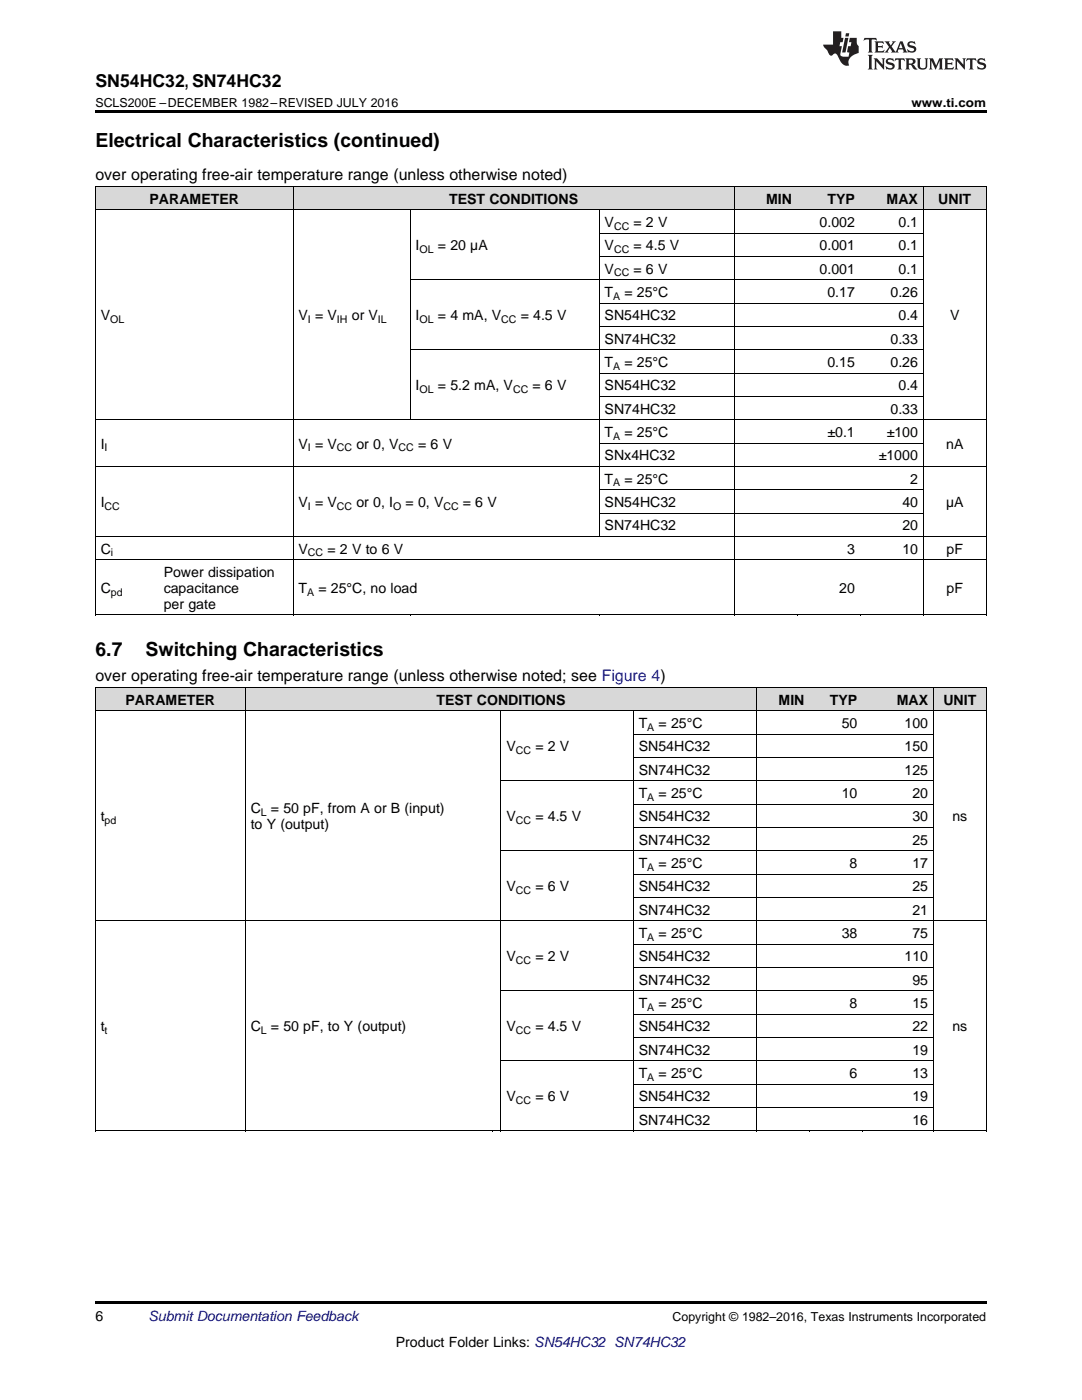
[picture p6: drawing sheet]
<svg xmlns="http://www.w3.org/2000/svg" width="216mm" height="279mm" viewBox="0 0 216 279" stroke-linecap="round" stroke-linejoin="round" font-family="sans-serif">
<g fill="#d8d8d8">
<path d="M19 137.3h10.6v4.6h-10.6z"/>
<path d="M29.6 137.3h19.4v4.6h-19.4z"/>
<path d="M49 137.3h49.2v4.6h-49.2z"/>
<path d="M98.2 137.3h1.8v4.6h-1.8z"/>
<path d="M100 137.3h26.4v4.6h-26.4z"/>
<path d="M126.4 137.3h24.7v4.6h-24.7z"/>
<path d="M151.1 137.3h10.5v4.6h-10.5z"/>
<path d="M161.6 137.3h10.6v4.6h-10.6z"/>
<path d="M172.2 137.3h14.1v4.6h-14.1z"/>
<path d="M186.3 137.3h10.5v4.6h-10.5z"/>
<path d="M19 37.3h12.6v4.6h-12.6z"/>
<path d="M31.6 37.3h26.9v4.6h-26.9z"/>
<path d="M58.5 37.3h23.4v4.6h-23.4z"/>
<path d="M81.9 37.3h37.7v4.6h-37.7z"/>
<path d="M119.6 37.3h26.9v4.6h-26.9z"/>
<path d="M146.5 37.3h12.6v4.6h-12.6z"/>
<path d="M159.1 37.3h12.6v4.6h-12.6z"/>
<path d="M171.7 37.3h12.6v4.6h-12.6z"/>
<path d="M184.3 37.3h12.5v4.6h-12.5z"/>
</g>
<g fill="#000">
<path d="M19 22h177.8v.5h-177.8zM19 122.7l.2 .1zM58.4 122.7l.1 .1zM81.8 122.7l.1 .1zM119.5 122.7l.1 .1zM146.4 122.7l.1 .1zM159 122.7l.1 .1zM171.6 122.7l.1 .1zM184.1 122.7l.2 .1zM196.7 122.7l.1 .1zM19 225.7h.2zM48.9 225.7h.1z"/>
<path d="M98.1 225.7h.1zM99.9 225.7h.1zM126.3 225.7h.1zM151 225.7h.1zM161.5 225.7h.1zM172.1 225.7h.1zM186.2 225.7h.1zM196.7 225.7h.1zM19 259.7h177.8v.5h-177.8z"/>
</g>
<g fill="none" stroke="#000" stroke-width=".2">
<path d="M19 37.2h177.8M19.1 37.2v85.6M58.5 37.2v85.6M146.5 37.2v85.6M184.2 37.2v85.6M196.8 37.2v85.6M19 41.9h177.8M81.8 41.9v41.9M81.9 55.8h102.4M119.5 41.9v65.2M119.6 51.2h64.7M119.6 46.5h64.7"/>
<path d="M81.9 69.8h102.4M119.6 79.1h64.7M119.6 74.5h64.7M119.6 65.1h64.7M119.6 60.5h64.7M19 93.1h177.8M19 83.8h177.8M119.6 97.7h64.7M119.6 88.4h64.7M19 111.7h177.8M19 107.1h177.8M119.6 102.4h64.7"/>
<path d="M19 137.2h177.8M19 122.7h177.8M19.1 137.2v88.5M48.9 137.2v88.5M151 137.2v88.5M186.2 137.2v88.5M196.8 137.2v88.5M19 141.9h177.8M100 141.9v83.8M100 155.8h86.3M126.3 141.9v83.8M126.4 151.2h59.9"/>
<path d="M126.4 146.5h59.9M100 169.8h86.3M126.4 179.1h59.9M126.4 174.5h59.9M126.4 165.2h59.9M126.4 160.5h59.9M19 183.8h177.8M100 197.7h86.3M126.4 193.1h59.9M126.4 188.4h59.9M100 211.7h86.3M126.4 216.4h59.9"/>
<path d="M126.4 207.1h59.9M126.4 202.4h59.9M19 225.7h177.8M126.4 221h59.9"/>
</g>
<g fill="#231f20">
<path d="M172.5 7.6l-.1 .5 .4-.2h.6v.1v2.1l-.2 .4h.9l-.2-.4v-2.1l.1-.1h.5l.5 .2-.2-.5zM174.5 8.3l.2 .3v1.5l-.2 .4h1.8l.2-.6a1.04 1.04 0 0 1-1.3 .2v-.7h.6l.3 .2v-.6l-.3 .2h-.6v-.6l.8-.1 .4 .3-.2-.5zM176.5 8.3l.9 1.1-.9 1.1h.8l-.2-.2 .4-.7 .5 .7-.2 .2h1.5l-.2-.2 .2-.4h.9l.1 .4-.2 .2h1l-.3-.3-.7-1.9h-.5l-.9 2-.8-1 .9-1h-.8l.1 .3-.4 .5-.3-.6 .1-.2zM179.7 8.6l.4 1h-.7zM181.3 8.4a.63 .63 0 0 0-.2 .7 .63 .63 0 0 0 .6 .4l.6 .2 .1 .2a.75 .75 0 0 1-.7 .4 .75 .75 0 0 1-.6-.5l.1 .7 .1-.1a1.11 1.11 0 0 0 1.5-.6 1.13 1.13 0 0 0-1.2-.8l-.1-.4a1.04 1.04 0 0 1 1.2 .2l-.2-.5-.2 .1-.4-.2zM173.2 10.9l.2 .4v2.2l-.2 .4h1l-.3-.4v-2.2l.3-.4zM174.3 11.6l.3 .4v1.5l-.3 .4h.8l-.2-.4v-1.3l1.5 1.7v-1.9l.2-.4h-.7l.2 .4v.9l-1.1-1.3zM177 11.8a.62 .62 0 0 0-.2 .7 .62 .62 0 0 0 .6 .4l.6 .1 .1 .3a.76 .76 0 0 1-.7 .3 .76 .76 0 0 1-.7-.4l.2 .7 .1-.1a1.11 1.11 0 0 0 1.5-.6 1.13 1.13 0 0 0-1.2-.8l-.1-.4a1.04 1.04 0 0 1 1.2 .2l-.2-.6-.2 .1-.5-.1zM178.7 11.6l-.2 .6a.61 .61 0 0 1 .8-.3v1.6l-.2 .4h.9l-.2-.4v-1.6a.63 .63 0 0 1 .7 .3l-.1-.6zM180.6 11.6l.3 .4v1.5l-.3 .4h1l-.2-.2-.1-.8 .6 .2a.76 .76 0 0 0 1.2 .7l-1-1a.58 .58 0 0 0 .6-.5 .58 .58 0 0 0-.5-.6zM181.4 11.9h.1a.45 .45 0 0 1 .5 .1 .45 .45 0 0 1 .1 .5l-.8 .2zM182.9 11.6l.2 .2a2.17 2.17 0 0 0 .3 1.9 .99 .99 0 0 0 1.6-.6v-1.1l.2-.4h-.7l.2 .2a1.92 1.92 0 0 1-.2 1.8 .6 .6 0 0 1-.9-.5v-1.1l.2-.4zM185.4 11.6l.2 .4v1.5l-.2 .4h.7l-.2-.4v-1.4l.8 1.8 .8-1.8v1.4l-.2 .4h.9l-.2-.4v-1.5l.2-.4h-.8l-.6 1.5-.6-1.5zM188.4 11.6l.2 .4v1.5l-.2 .4h1.8l.1-.6a1.04 1.04 0 0 1-1.2 .1v-.6h.5l.4 .2v-.6l-.4 .2h-.5v-.7h.8l.3 .3-.1-.6zM190.5 11.6l.2 .4v1.5l-.2 .4h.7l-.2-.4v-1.3l1.5 1.7v-1.9l.2-.4h-.7l.2 .4v.9l-1.1-1.3zM192.9 11.6l-.1 .6a.61 .61 0 0 1 .7-.3l.1 1.6-.3 .4h1l-.3-.4 .1-1.6a.63 .63 0 0 1 .7 .3l-.1-.6zM195.2 11.8a.62 .62 0 0 0-.2 .7 .62 .62 0 0 0 .6 .4l.6 .1 .1 .3a.76 .76 0 0 1-.7 .3 .76 .76 0 0 1-.6-.4l.1 .7 .1-.1a1.11 1.11 0 0 0 1.6-.6 1.13 1.13 0 0 0-1.3-.8l-.1-.4a1.04 1.04 0 0 1 1.2 .2l-.1-.6-.2 .1-.5-.1z"/>
<path d="M166.2 6.3v2.6h-1.9v.4l.8 .9a.91 .91 0 0 0 1 .8 .56 .56 0 0 1 .5-.3 .56 .56 0 0 1 .5 .3l.4 .8a1.53 1.53 0 0 0 1.9 1.2 1.54 1.54 0 0 1 1-2.1l.9-.3v-1.4a1.52 1.52 0 0 1-.4-1.6h-1.3l-.2 .8h.5l-.2 .8h-.5l-.1 1v.2l.4 .1-.2 .8a1.93 1.93 0 0 1-1.6-.3l.3-1.8h-.5l.2-.8h.4l.2-.8h-.4v-1.3zM168.6 7.6l-.6 2.9h.7l.6-2.9zM168.8 6.6l-.1 .7h.6l.2-.7z"/>
</g>
<g font-size="3.9">
<text x="19" y="29.3">Electrical Characteristics (continued)</text>
<text x="19" y="130.8">6.7</text>
<text x="29.1" y="130.8">Switching Characteristics</text>
</g>
<text font-size="3.5" x="19" y="17.3">SN54HC32, SN74HC32</text>
<g font-size="3.2">
<text x="19" y="36">over operating free-air temperature range (unless otherwise noted)</text>
<text x="19" y="136">over operating free-air temperature range (unless otherwise noted; see Figure 4)</text>
</g>
<g font-size="2.8">
<text x="29.8" y="40.6">PARAMETER</text>
<text x="89.6" y="40.6">TEST CONDITIONS</text>
<text x="152.9" y="40.6">MIN</text>
<text x="165.1" y="40.6">TYP</text>
<text x="176.9" y="40.6">MAX</text>
<text x="187.2" y="40.6">UNIT</text>
<text x="120.6" y="45.3">V</text>
<text x="126.4" y="45.3">= 2 V</text>
<text x="163.5" y="45.3">0.002</text>
<text x="179.3" y="45.3">0.1</text>
<text x="82.9" y="50">I</text>
<text x="87.4" y="50">= 20 µA</text>
<text x="120.6" y="50">V</text>
<text x="126.4" y="50">= 4.5 V</text>
<text x="163.5" y="50">0.001</text>
<text x="179.3" y="50">0.1</text>
<text x="120.6" y="54.6">V</text>
<text x="120.6" y="59.3">T</text>
<text x="124.6" y="59.3">= 25°C</text>
<text x="126.4" y="54.6">= 6 V</text>
<text x="163.5" y="54.6">0.001</text>
<text x="165.1" y="59.3">0.17</text>
<text x="177.7" y="59.3">0.26</text>
<text x="179.3" y="54.6">0.1</text>
<text x="20.1" y="63.9">V</text>
<text x="59.6" y="63.9">V = V</text>
<text x="70.2" y="63.9">or V</text>
<text x="82.9" y="63.9">I</text>
<text x="87.4" y="63.9">= 4 mA, V</text>
<text x="103.9" y="63.9">= 4.5 V</text>
<text x="120.6" y="63.9">SN54HC32</text>
<text x="179.3" y="63.9">0.4</text>
<text x="189.6" y="63.9">V</text>
<text x="120.6" y="68.6">SN74HC32</text>
<text x="177.7" y="68.6">0.33</text>
<text x="82.9" y="77.9">I</text>
<text x="87.4" y="77.9">= 5.2 mA, V</text>
<text x="106.3" y="77.9">= 6 V</text>
<text x="120.6" y="73.2">T</text>
<text x="120.6" y="77.9">SN54HC32</text>
<text x="124.6" y="73.2">= 25°C</text>
<text x="165.1" y="73.2">0.15</text>
<text x="177.7" y="73.2">0.26</text>
<text x="179.3" y="77.9">0.4</text>
<text x="120.6" y="82.5">SN74HC32</text>
<text x="177.7" y="82.5">0.33</text>
<text x="20.1" y="89.5">I</text>
<text x="59.6" y="89.5">V = V</text>
<text x="71.1" y="89.5">or 0, V</text>
<text x="83.4" y="89.5">= 6 V</text>
<text x="120.6" y="87.2">T</text>
<text x="124.6" y="87.2">= 25°C</text>
<text x="165.1" y="87.2">±0.1</text>
<text x="177" y="87.2">±100</text>
<text x="188.8" y="89.5">nA</text>
<text x="120.6" y="91.9">SNx4HC32</text>
<text x="175.4" y="91.9">±1000</text>
<text x="20.1" y="101.2">I</text>
<text x="59.6" y="101.2">V = V</text>
<text x="71.1" y="101.2">or 0, I</text>
<text x="80.9" y="101.2">= 0, V</text>
<text x="92.4" y="101.2">= 6 V</text>
<text x="120.6" y="96.5">T</text>
<text x="120.6" y="101.2">SN54HC32</text>
<text x="124.6" y="96.5">= 25°C</text>
<text x="180.1" y="101.2">40</text>
<text x="181.6" y="96.5">2</text>
<text x="188.8" y="101.2">µA</text>
<text x="120.6" y="105.8">SN74HC32</text>
<text x="180.1" y="105.8">20</text>
<text x="20.1" y="110.5">C</text>
<text x="59.6" y="110.5">V</text>
<text x="65.3" y="110.5">= 2 V to 6 V</text>
<text x="169" y="110.5">3</text>
<text x="180.1" y="110.5">10</text>
<text x="188.9" y="110.5">pF</text>
<text x="20.1" y="118.3">C</text>
<text x="32.7" y="115.1">Power dissipation</text>
<text x="32.7" y="118.3">capacitance</text>
<text x="59.6" y="118.3">T</text>
<text x="63.5" y="118.3">= 25°C, no load</text>
<text x="167.5" y="118.3">20</text>
<text x="188.9" y="118.3">pF</text>
<text x="32.7" y="121.5">per gate</text>
<text x="25" y="140.7">PARAMETER</text>
<text x="87.1" y="140.7">TEST CONDITIONS</text>
<text x="155.4" y="140.7">MIN</text>
<text x="165.6" y="140.7">TYP</text>
<text x="178.9" y="140.7">MAX</text>
<text x="188.2" y="140.7">UNIT</text>
<text x="101.1" y="150">V</text>
<text x="106.8" y="150">= 2 V</text>
<text x="127.5" y="145.3">T</text>
<text x="127.5" y="150">SN54HC32</text>
<text x="131.4" y="145.3">= 25°C</text>
<text x="168" y="145.3">50</text>
<text x="180.5" y="145.3">100</text>
<text x="180.5" y="150">150</text>
<text x="127.5" y="154.6">SN74HC32</text>
<text x="180.5" y="154.6">125</text>
<text x="127.5" y="159.3">T</text>
<text x="131.4" y="159.3">= 25°C</text>
<text x="168" y="159.3">10</text>
<text x="182.1" y="159.3">20</text>
<text x="20.1" y="163.9">t</text>
<text x="50" y="162.3">C</text>
<text x="50" y="165.5">to Y (output)</text>
<text x="54" y="162.3">= 50 pF, from A or B (input)</text>
<text x="101.1" y="163.9">V</text>
<text x="106.8" y="163.9">= 4.5 V</text>
<text x="127.5" y="163.9">SN54HC32</text>
<text x="182.1" y="163.9">30</text>
<text x="190" y="163.9">ns</text>
<text x="127.5" y="168.6">SN74HC32</text>
<text x="127.5" y="173.2">T</text>
<text x="131.4" y="173.2">= 25°C</text>
<text x="169.5" y="173.2">8</text>
<text x="182.1" y="168.6">25</text>
<text x="182.1" y="173.2">17</text>
<text x="101.1" y="177.9">V</text>
<text x="106.8" y="177.9">= 6 V</text>
<text x="127.5" y="177.9">SN54HC32</text>
<text x="182.1" y="177.9">25</text>
<text x="127.5" y="182.6">SN74HC32</text>
<text x="182.1" y="182.6">21</text>
<text x="101.1" y="191.9">V</text>
<text x="106.8" y="191.9">= 2 V</text>
<text x="127.5" y="187.2">T</text>
<text x="127.5" y="191.9">SN54HC32</text>
<text x="131.4" y="187.2">= 25°C</text>
<text x="168" y="187.2">38</text>
<text x="180.5" y="191.9">110</text>
<text x="182.1" y="187.2">75</text>
<text x="127.5" y="196.5">SN74HC32</text>
<text x="182.1" y="196.5">95</text>
<text x="127.5" y="201.2">T</text>
<text x="131.4" y="201.2">= 25°C</text>
<text x="169.5" y="201.2">8</text>
<text x="182.1" y="201.2">15</text>
<text x="20.1" y="205.8">t</text>
<text x="50" y="205.8">C</text>
<text x="54" y="205.8">= 50 pF, to Y (output)</text>
<text x="101.1" y="205.8">V</text>
<text x="106.8" y="205.8">= 4.5 V</text>
<text x="127.5" y="205.8">SN54HC32</text>
<text x="182.1" y="205.8">22</text>
<text x="190" y="205.8">ns</text>
<text x="127.5" y="210.5">SN74HC32</text>
<text x="127.5" y="215.2">T</text>
<text x="131.4" y="215.2">= 25°C</text>
<text x="169.5" y="215.2">6</text>
<text x="182.1" y="210.5">19</text>
<text x="182.1" y="215.2">13</text>
<text x="101.1" y="219.8">V</text>
<text x="106.8" y="219.8">= 6 V</text>
<text x="127.5" y="219.8">SN54HC32</text>
<text x="182.1" y="219.8">19</text>
<text x="127.5" y="224.5">SN74HC32</text>
<text x="182.1" y="224.5">16</text>
<text x="19" y="263.6">6</text>
<text x="79" y="268.9">Product Folder Links: SN54HC32 SN74HC32</text>
</g>
<text font-size="2.8" fill="#0000c8" x="29.6" y="263.6">Submit Documentation Feedback</text>
<g font-size="2.5">
<text x="19" y="21.4">SCLS200E –DECEMBER 1982–REVISED JULY 2016</text>
<text x="181.9" y="21.4">www.ti.com</text>
<text x="134.2" y="263.6">Copyright © 1982–2016, Texas Instruments Incorporated</text>
</g>
<g font-size="2.1">
<text x="122.5" y="45.9">CC</text>
<text x="83.7" y="50.5">OL</text>
<text x="122.5" y="50.5">CC</text>
<text x="122.3" y="59.8">A</text>
<text x="122.5" y="55.2">CC</text>
<text x="22" y="64.5">OL</text>
<text x="61.5" y="64.5">I</text>
<text x="67.2" y="64.5">IH</text>
<text x="75.4" y="64.5">IL</text>
<text x="83.7" y="64.5">OL</text>
<text x="100" y="64.5">CC</text>
<text x="122.3" y="73.8">A</text>
<text x="83.7" y="78.5">OL</text>
<text x="102.4" y="78.5">CC</text>
<text x="122.3" y="87.8">A</text>
<text x="20.9" y="90.1">I</text>
<text x="61.5" y="90.1">I</text>
<text x="67.2" y="90.1">CC</text>
<text x="79.5" y="90.1">CC</text>
<text x="20.9" y="101.7">CC</text>
<text x="61.5" y="101.7">I</text>
<text x="67.2" y="101.7">CC</text>
<text x="78.5" y="101.7">O</text>
<text x="88.5" y="101.7">CC</text>
<text x="122.3" y="97.1">A</text>
<text x="22.1" y="111.1">i</text>
<text x="61.5" y="111.1">CC</text>
<text x="22.1" y="118.9">pd</text>
<text x="61.3" y="118.9">A</text>
<text x="129.2" y="145.9">A</text>
<text x="102.9" y="150.5">CC</text>
<text x="129.2" y="159.8">A</text>
<text x="20.9" y="164.5">pd</text>
<text x="52" y="162.9">L</text>
<text x="102.9" y="164.5">CC</text>
<text x="129.2" y="173.8">A</text>
<text x="102.9" y="178.5">CC</text>
<text x="129.2" y="187.8">A</text>
<text x="102.9" y="192.4">CC</text>
<text x="129.2" y="201.8">A</text>
<text x="20.9" y="206.4">t</text>
<text x="52" y="206.4">L</text>
<text x="102.9" y="206.4">CC</text>
<text x="129.2" y="215.7">A</text>
<text x="102.9" y="220.4">CC</text>
</g>
</svg>
